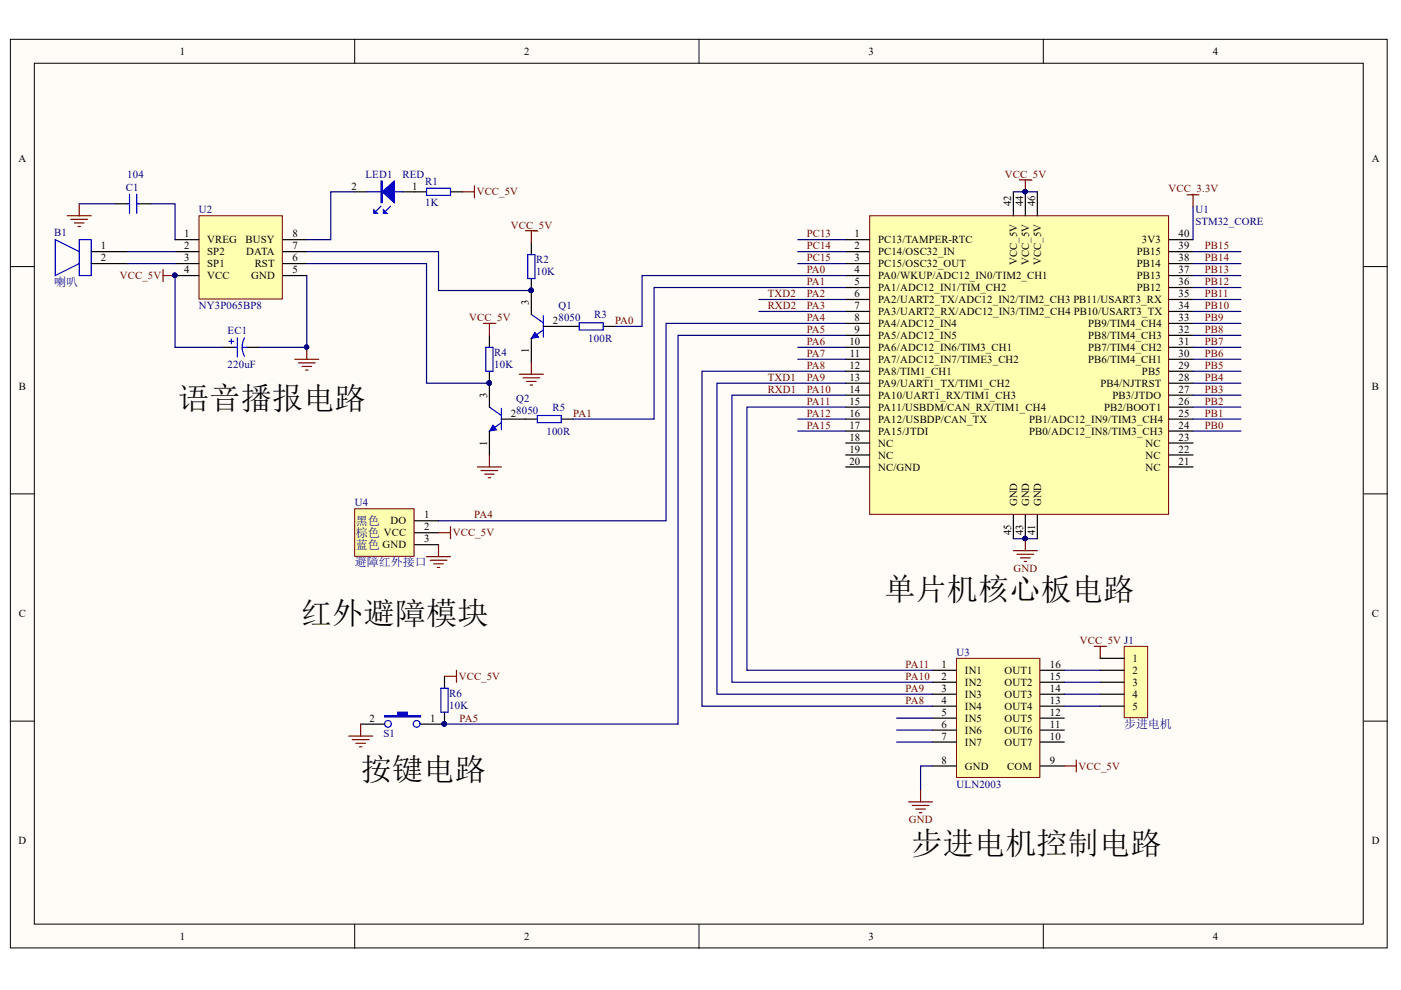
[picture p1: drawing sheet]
<svg xmlns="http://www.w3.org/2000/svg" width="297mm" height="210mm" viewBox="0 0 297 210" stroke-linecap="round" stroke-linejoin="round" font-family="sans-serif">
<g fill="#fffcf8" stroke="#000" stroke-width=".21">
<path d="M2.2 8.3h291.9v192.7h-291.9z"/>
<path d="M7.3 13.4h281.7v182.5h-281.7z"/>
</g>
<path d="M75.2 8.3v5.1M148.2 8.3v5.1M221.2 8.3v5.1M2.2 56.5h5.1M289.1 56.5h5.1M2.2 104.7h5.1M289.1 104.7h5.1M2.2 152.9h5.1M289.1 152.9h5.1M75.2 196v5.1M148.2 196v5.1M221.2 196v5.1" fill="none" stroke="#000" stroke-width=".21"/>
<path d="M232 137h2.5M233.3 137v2.6M192.6 170h5.1M193.4 170.8h3.6M194.2 171.5h2M194.9 172.3h.5M195.2 167.5v2.5" fill="none" stroke="#800000" stroke-width=".25"/>
<path d="M202.8 139.6h17.7v25.2h-17.7z" fill="#ffffb0" stroke="#800000" stroke-width=".21"/>
<g fill="none" stroke="#000" stroke-width=".25">
<path d="M197.7 142.1h5.1M197.7 144.7h5.1M197.7 147.2h5.1M197.7 149.7h5.1M197.7 152.3h5.1M197.7 154.8h5.1M197.7 157.3h5.1M220.6 142.1h5M220.6 144.7h5M220.6 147.2h5M220.6 149.7h5M220.6 152.3h5"/>
<path d="M220.6 154.8h5M220.6 157.3h5M197.7 162.4h5.1M220.6 162.4h5"/>
</g>
<path d="M238.3 137h5v15.2h-5z" fill="#ffffb0" stroke="#800000" stroke-width=".21"/>
<path d="M233.3 139.6h5M233.3 142.1h5M233.3 144.7h5M233.3 147.2h5M233.3 149.7h5" fill="none" stroke="#000" stroke-width=".25"/>
<path d="M216.1 38.1h2.6M217.4 38.1v2.6M251.7 41.3h2.5M252.9 41.3v2.5M214.9 116.8h5M215.6 117.5h3.6M216.4 118.3h2M217.1 119h.6M217.4 114.2v2.6M225.6 162.4h2.6M228.2 161.1v2.6" fill="none" stroke="#800000" stroke-width=".25"/>
<g fill="#000080" stroke="#000080" stroke-width=".21">
<circle cx="217.3" cy="40.6" r=".46"/>
<circle cx="217.3" cy="114.2" r=".46"/>
</g>
<path d="M184.4 45.7h63.4v63.3h-63.4z" fill="#ffffb0" stroke="#800000" stroke-width=".21"/>
<g fill="none" stroke="#000" stroke-width=".25">
<path d="M19.3 53.4h7.7M19.3 55.9h7.7M24.4 43.2h2.6M29.5 43.2h2.5M75.2 40.7h2.5M85.4 40.7h2.5M179.3 50.8h5.1M179.3 53.4h5.1M179.3 55.9h5.1M179.3 58.4h5.1M214.9 40.7v5M217.4 40.7v5"/>
<path d="M219.9 40.7v5M247.9 50.8h5M247.9 53.4h5M247.9 55.9h5M247.9 58.4h5M179.3 61h5.1M179.3 63.5h5.1M179.3 66h5.1M179.3 68.6h5.1M179.3 71.1h5.1M179.3 73.6h5.1M179.3 76.2h5.1"/>
<path d="M179.3 78.7h5.1M247.9 61h5M247.9 63.5h5M247.9 66h5M247.9 68.6h5M247.9 71.1h5M247.9 73.6h5M247.9 76.2h5M247.9 78.7h5M179.3 91.4h5.1M179.3 88.9h5.1M179.3 86.3h5.1"/>
<path d="M179.3 81.3h5.1M179.3 83.8h5.1M179.3 93.9h5.1M179.3 96.5h5.1M179.3 99h5.1M247.9 91.4h5M247.9 88.9h5M247.9 86.3h5M247.9 81.3h5M247.9 83.8h5M247.9 93.9h5M247.9 96.5h5"/>
<path d="M247.9 99h5M214.9 109.1v5.1M217.4 109.1v5.1M219.9 109.1v5.1"/>
</g>
<g fill="#000080" stroke="#000080" stroke-width=".21">
<circle cx="217.3" cy="114.2" r=".46"/>
<circle cx="217.3" cy="40.6" r=".46"/>
<circle cx="65" cy="73.6" r=".46"/>
<circle cx="37.1" cy="58.4" r=".46"/>
</g>
<path d="M16.8 50.8h2.5v7.6h-2.5zM16.8 53.4l-5.1-2.6v7.6l5.1-2.5M27 43.2h.5M27.5 41.2v4M29 41.2v4M29 43.2h.5M77.7 40.7h7.7M80.8 43.7l-1 1M82.8 43.7l-1 1" fill="none" stroke="#00f" stroke-width=".25"/>
<path d="M14.3 45.7h5M15 46.5h3.6M15.8 47.3h2M16.5 48h.6M16.8 43.2v2.5M34.6 57.2v2.5M34.6 58.4h2.5M62.5 76.2h5.1M63.3 76.9h3.5M64 77.7h2.1M64.8 78.5h.5M65 73.6v2.6" fill="none" stroke="#800000" stroke-width=".25"/>
<path d="M81 40.7l2.6-2.3v4.6z" fill="#00f"/>
<path d="M80.8 38.4h.2v4.6h-.2zM80.9 38.4v4.6M81 40.7l2.6-2.3v4.6z" fill="none" stroke="#00f" stroke-width=".25"/>
<path d="M79.3 44.5l.7 .7h-.7z" fill="#00f"/>
<path d="M79.3 44.5l.7 .7h-.7z" fill="none" stroke="#00f" stroke-width=".25"/>
<path d="M81.3 44.5l.8 .7h-.8z" fill="#00f"/>
<path d="M90.4 39.9h5.1v1.5h-5.1zM81.3 44.5l.8 .7h-.8z" fill="none" stroke="#00f" stroke-width=".25"/>
<path d="M87.9 40.7h2.5M95.5 40.7h2.6" fill="none" stroke="#000" stroke-width=".25"/>
<path d="M100.6 39.4v2.5M98.1 40.7h2.5M90.4 118h5.1M91.2 118.8h3.6M92 119.5h2M93 115.5v2.5M92.7 120.3h.5" fill="none" stroke="#800000" stroke-width=".25"/>
<path d="M75.2 107.9h12.6v10h-12.6z" fill="#ffffb0" stroke="#800000" stroke-width=".21"/>
<path d="M87.9 110.4h5.1M87.9 113h5.1M87.9 115.5h5.1" fill="none" stroke="#000" stroke-width=".25"/>
<path d="M93 113h2.5M95.5 111.7v2.5" fill="none" stroke="#800000" stroke-width=".25"/>
<path d="M42.2 45.7h17.7v17.7h-17.7z" fill="#ffffb0" stroke="#800000" stroke-width=".21"/>
<path d="M37.1 50.8h5.1M37.1 53.4h5.1M37.1 55.9h5.1M37.1 58.4h5.1M60 50.8h5M60 53.4h5M60 55.9h5M60 58.4h5M94.2 143.4v2.5M94.2 151v2.5h-5" fill="none" stroke="#000" stroke-width=".25"/>
<g fill="#000080" stroke="#000080" stroke-width=".21">
<circle cx="37.1" cy="58.4" r=".46"/>
<circle cx="94.2" cy="153.5" r=".46"/>
</g>
<path d="M93.5 145.9h1.5v5.1h-1.5z" fill="none" stroke="#00f" stroke-width=".25"/>
<path d="M81.5 151.8h2.8v-.8h2.1v.8h2.8v.2h-7.7z" fill-rule="evenodd" fill="#00f"/>
<g fill="none" stroke="#00f" stroke-width=".25">
<path d="M48.5 72.4h1.1M49 71.9v1M49.8 73.6h.5M50.3 71.6v4.1M51.3 73.6h1M51.8 71.6a4 4 0 0 0 0 3.9M112.7 66.7l2.5 1.7M115.2 70l-2.5 1.7M115.2 66.9v4.6M81.5 151.8h2.8v-.8h2.1v.8h2.8v.2h-7.7z"/>
<circle cx="82.3" cy="153.5" r=".71"/>
<circle cx="88.3" cy="153.5" r=".72"/>
</g>
<path d="M47.3 73.6h2.5M52.3 73.6h2.6M76.5 153.5h5" fill="none" stroke="#000" stroke-width=".25"/>
<circle cx="94.2" cy="153.5" r=".46" fill="#000080" stroke="#000080" stroke-width=".21"/>
<path d="M73.9 156.1h5.1M74.7 156.8h3.5M75.5 157.6h2M76.2 158.3h.5M76.5 153.5v2.6M94.2 143.4h2.6M96.8 142.1v2.6" fill="none" stroke="#800000" stroke-width=".25"/>
<path d="M113.4 70.5l.8 1-1.5 .2z" fill="#00f"/>
<path d="M113.4 70.5l.8 1-1.5 .2z" fill="none" stroke="#00f" stroke-width=".21"/>
<path d="M112.7 51.5v2.5M112.7 59.1v7.6M112.7 71.7v5.1M115.2 69.2h7.6M127.9 69.2h2.5" fill="none" stroke="#000" stroke-width=".25"/>
<circle cx="112.6" cy="61.6" r=".46" fill="#000080" stroke="#000080" stroke-width=".21"/>
<path d="M111.9 54h1.5v5.1h-1.5zM122.8 68.4h5.1v1.6h-5.1zM103.8 86.3l2.5 1.8M106.3 89.6l-2.5 1.8M106.3 86.6v4.5" fill="none" stroke="#00f" stroke-width=".25"/>
<path d="M111.4 48.9h2.5M112.7 48.9v2.6M110.1 79.3h5.1M112.7 76.8v2.5M110.9 80.1h3.5M111.6 80.9h2.1M112.4 81.6h.5" fill="none" stroke="#800000" stroke-width=".25"/>
<path d="M104.5 90.1l.8 1-1.5 .3z" fill="#00f"/>
<path d="M104.5 90.1l.8 1-1.5 .3z" fill="none" stroke="#00f" stroke-width=".21"/>
<path d="M103.8 71.1v2.5M103.8 78.7v7.6M103.8 91.4v5.1M106.3 88.9h7.6M119 88.9h2.5" fill="none" stroke="#000" stroke-width=".25"/>
<g fill="#000080" stroke="#000080" stroke-width=".21">
<circle cx="103.7" cy="81.2" r=".46"/>
<circle cx="217.3" cy="114.2" r=".46"/>
<circle cx="217.3" cy="40.6" r=".46"/>
<circle cx="65" cy="73.6" r=".46"/>
<circle cx="37.1" cy="58.4" r=".46"/>
<circle cx="112.6" cy="61.6" r=".46"/>
<circle cx="94.2" cy="153.5" r=".46"/>
</g>
<path d="M103 73.6h1.5v5.1h-1.5zM113.9 88.1h5.1v1.5h-5.1z" fill="none" stroke="#00f" stroke-width=".25"/>
<path d="M102.5 68.6h2.5M103.8 68.6v2.5M101.2 99h5.1M102 99.8h3.5M103.8 96.5v2.5M102.8 100.5h2M103.5 101.3h.5" fill="none" stroke="#800000" stroke-width=".25"/>
<g fill="none" stroke="#000080" stroke-width=".25">
<path d="M16.8 43.2h7.6M27 55.9h10.1M27 53.4h10.1M32 43.2h5.1v7.6M37.1 58.4v15.2h10.2M65 58.4v15.2h-10.1M65 53.4h28v8.2h19.7M65 55.9h25.4v25.4h13.4M75.2 40.7h-5.1v10.1h-5.1M169.2 55.9h10.1M169.2 53.4h10.1M169.2 50.8h10.1"/>
<path d="M179.3 58.4h-43.2v10.8h-5.7M214.9 40.7h5M252.9 58.4h10.2M252.9 55.9h10.2M252.9 53.4h10.2M252.9 43.8v7M160.9 66h18.4M160.9 63.5h18.4M169.2 76.2h10.1M169.2 73.6h10.1M179.3 61h-40.6v27.9h-17.2M179.3 68.6h-38.1v41.8h-48.2"/>
<path d="M179.3 71.1h-35.5v82.4h-49.6M179.3 78.7h-30.5v71h48.9M252.9 71.1h10.2M252.9 68.6h10.2M252.9 66h10.2M252.9 63.5h10.2M252.9 61h10.2M252.9 78.7h10.2M252.9 76.2h10.2M252.9 73.6h10.2M169.2 91.4h10.1M169.2 88.9h10.1"/>
<path d="M179.3 86.3h-20.9v55.8h39.3M179.3 83.8h-24.1v60.9h42.5M179.3 81.3h-27.3v65.9h45.7M252.9 91.4h10.2M252.9 88.9h10.2M252.9 86.3h10.2M252.9 83.8h10.2M252.9 81.3h10.2M214.9 114.2h5M190.1 152.3h7.6M190.1 154.8h7.6M190.1 157.3h7.6"/>
<path d="M225.6 142.1h7.7M225.6 144.7h7.7M225.6 147.2h7.7M225.6 149.7h7.7M197.7 162.4h-2.5v5.1"/>
</g>
<g font-size="6.6">
<text x="37.8" y="86.7">语音播报电路</text>
<text x="187.5" y="127.2">单片机核心板电路</text>
<text x="63.8" y="132.3">红外避障模块</text>
<text x="76.5" y="165.3">按键电路</text>
<text x="193.3" y="181.2">步进电机控制电路</text>
</g>
<g font-size="2.5" fill="#000080">
<text x="11.5" y="60.7">喇叭</text>
<text x="75.5" y="113.9">棕色 VCC</text>
<text x="75.5" y="111.3">黑色</text>
<text x="75.5" y="116.4">蓝色 GND</text>
<text x="75.2" y="120">避障红外接口</text>
<text x="238.3" y="154.3">步进电机</text>
</g>
<g font-size="2.3">
<text x="38.1" y="11.6">1</text>
<text x="111.1" y="11.6">2</text>
<text x="184.1" y="11.6">3</text>
<text x="257.2" y="11.6">4</text>
<text x="3.9" y="34.4">A</text>
<text x="290.9" y="34.4">A</text>
<text x="74.5" y="40.2">2</text>
<text x="87.4" y="40.2">1</text>
<text x="214.4" y="43.7" transform="rotate(-90 214.4 43.7)">42</text>
<text x="216.9" y="43.7" transform="rotate(-90 216.9 43.7)">44</text>
<text x="219.5" y="43.7" transform="rotate(-90 219.5 43.7)">46</text>
<text x="21.4" y="52.8">1</text>
<text x="39" y="50.3">1</text>
<text x="39" y="52.8">2</text>
<text x="43.9" y="51.6">VREG</text>
<text x="52.1" y="51.6">BUSY</text>
<text x="62" y="52.8">7</text>
<text x="62" y="50.3">8</text>
<text x="181.2" y="50.3">1</text>
<text x="181.2" y="52.8">2</text>
<text x="186.2" y="51.6">PC13/TAMPER-RTC</text>
<text x="242.1" y="51.6">3V3</text>
<text x="249.9" y="50.3">40</text>
<text x="249.9" y="52.8">39</text>
<text x="21.4" y="55.4">2</text>
<text x="39" y="55.4">3</text>
<text x="39" y="57.9">4</text>
<text x="43.9" y="54.1">SP2</text>
<text x="43.9" y="56.6">SP1</text>
<text x="43.9" y="59.2">VCC</text>
<text x="52.2" y="54.1">DATA</text>
<text x="53.2" y="59.2">GND</text>
<text x="54" y="56.6">RST</text>
<text x="62" y="57.9">5</text>
<text x="62" y="55.4">6</text>
<text x="181.2" y="55.4">3</text>
<text x="181.2" y="57.9">4</text>
<text x="186.2" y="54.1">PC14/OSC32_IN</text>
<text x="186.2" y="56.6">PC15/OSC32_OUT</text>
<text x="186.2" y="59.2">PA0/WKUP/ADC12_IN0/TIM2_CH1</text>
<text x="215.7" y="56.1" transform="rotate(-90 215.7 56.1)">VCC_5V</text>
<text x="218.2" y="56.1" transform="rotate(-90 218.2 56.1)">VCC_5V</text>
<text x="220.7" y="56.1" transform="rotate(-90 220.7 56.1)">VCC_5V</text>
<text x="241" y="59.2">PB13</text>
<text x="241" y="56.6">PB14</text>
<text x="241" y="54.1">PB15</text>
<text x="249.9" y="57.9">37</text>
<text x="249.9" y="55.4">38</text>
<text x="112.1" y="64.7" transform="rotate(-90 112.1 64.7)">3</text>
<text x="181.2" y="60.4">5</text>
<text x="181.2" y="63">6</text>
<text x="181.2" y="65.5">7</text>
<text x="186.2" y="61.7">PA1/ADC12_IN1/TIM_CH2</text>
<text x="186.2" y="64.2">PA2/UART2_TX/ADC12_IN2/TIM2_CH3 PB11/USART3_RX</text>
<text x="241" y="61.7">PB12</text>
<text x="249.9" y="65.5">34</text>
<text x="249.9" y="63">35</text>
<text x="249.9" y="60.4">36</text>
<text x="117.2" y="68.7">2</text>
<text x="181.2" y="68">8</text>
<text x="181.2" y="70.6">9</text>
<text x="186.2" y="66.8">PA3/UART2_RX/ADC12_IN3/TIM2_CH4 PB10/USART3_TX</text>
<text x="186.2" y="69.3">PA4/ADC12_IN4</text>
<text x="186.2" y="71.8">PA5/ADC12_IN5</text>
<text x="230.7" y="71.8">PB8/TIM4_CH3</text>
<text x="230.7" y="69.3">PB9/TIM4_CH4</text>
<text x="249.9" y="70.6">32</text>
<text x="249.9" y="68">33</text>
<text x="112.1" y="74.9" transform="rotate(-90 112.1 74.9)">1</text>
<text x="180.1" y="73.2">10</text>
<text x="180.2" y="75.7">11</text>
<text x="186.2" y="74.5">PA6/ADC12_IN6/TIM3_CH1</text>
<text x="186.2" y="77">PA7/ADC12_IN7/TIME3_CH2</text>
<text x="230.7" y="77">PB6/TIM4_CH1</text>
<text x="230.7" y="74.5">PB7/TIM4_CH2</text>
<text x="249.9" y="75.7">30</text>
<text x="249.9" y="73.2">31</text>
<text x="4" y="82.6">B</text>
<text x="180.1" y="78.3">12</text>
<text x="180.1" y="80.8">13</text>
<text x="180.1" y="83.3">14</text>
<text x="186.2" y="79.5">PA8/TIM1_CH1</text>
<text x="186.2" y="82.1">PA9/UART1_TX/TIM1_CH2</text>
<text x="233.3" y="82.1">PB4/NJTRST</text>
<text x="242.1" y="79.5">PB5</text>
<text x="249.9" y="83.3">27</text>
<text x="249.9" y="80.8">28</text>
<text x="249.9" y="78.3">29</text>
<text x="290.9" y="82.6">B</text>
<text x="103.3" y="84.3" transform="rotate(-90 103.3 84.3)">3</text>
<text x="108.3" y="88.4">2</text>
<text x="180.1" y="85.9">15</text>
<text x="180.1" y="88.4">16</text>
<text x="186.2" y="84.6">PA10/UART1_RX/TIM1_CH3</text>
<text x="186.2" y="87.1">PA11/USBDM/CAN_RX/TIM1_CH4</text>
<text x="186.2" y="89.7">PA12/USBDP/CAN_TX</text>
<text x="218.2" y="89.7">PB1/ADC12_IN9/TIM3_CH4</text>
<text x="234.1" y="87.1">PB2/BOOT1</text>
<text x="235.9" y="84.6">PB3/JTDO</text>
<text x="249.9" y="88.4">25</text>
<text x="249.9" y="85.9">26</text>
<text x="103.3" y="94.5" transform="rotate(-90 103.3 94.5)">1</text>
<text x="180.1" y="90.9">17</text>
<text x="180.1" y="93.4">18</text>
<text x="180.1" y="96">19</text>
<text x="186.2" y="92.2">PA15/JTDI</text>
<text x="186.2" y="94.7">NC</text>
<text x="218.2" y="92.2">PB0/ADC12_IN8/TIM3_CH3</text>
<text x="242.9" y="94.7">NC</text>
<text x="249.9" y="90.9">24</text>
<text x="249.9" y="96">22</text>
<text x="249.9" y="93.4">23</text>
<text x="180.1" y="98.5">20</text>
<text x="186.2" y="97.2">NC</text>
<text x="186.2" y="99.8">NC/GND</text>
<text x="242.9" y="99.8">NC</text>
<text x="242.9" y="97.2">NC</text>
<text x="249.9" y="98.5">21</text>
<text x="215.7" y="107.4" transform="rotate(-90 215.7 107.4)">GND</text>
<text x="218.2" y="107.4" transform="rotate(-90 218.2 107.4)">GND</text>
<text x="220.7" y="107.4" transform="rotate(-90 220.7 107.4)">GND</text>
<text x="82.8" y="111.2">DO</text>
<text x="89.9" y="109.9">1</text>
<text x="89.9" y="112.4">2</text>
<text x="214.4" y="113.5" transform="rotate(-90 214.4 113.5)">45</text>
<text x="216.9" y="113.5" transform="rotate(-90 216.9 113.5)">43</text>
<text x="219.5" y="113.5" transform="rotate(-90 219.5 113.5)">41</text>
<text x="89.9" y="115">3</text>
<text x="4" y="130.8">C</text>
<text x="290.9" y="130.8">C</text>
<text x="199.6" y="141.7">1</text>
<text x="204.6" y="142.9">IN1</text>
<text x="213" y="142.9">OUT1</text>
<text x="222.6" y="141.7">16</text>
<text x="240.1" y="140.4">1</text>
<text x="240.1" y="142.9">2</text>
<text x="199.6" y="144.2">2</text>
<text x="199.6" y="146.7">3</text>
<text x="199.6" y="149.2">4</text>
<text x="204.6" y="145.5">IN2</text>
<text x="204.6" y="148">IN3</text>
<text x="213" y="148">OUT3</text>
<text x="213" y="145.5">OUT2</text>
<text x="222.6" y="146.7">14</text>
<text x="222.6" y="149.2">13</text>
<text x="222.6" y="144.2">15</text>
<text x="240.1" y="145.5">3</text>
<text x="240.1" y="148">4</text>
<text x="78.3" y="153">2</text>
<text x="91.2" y="153">1</text>
<text x="199.6" y="151.8">5</text>
<text x="199.6" y="154.3">6</text>
<text x="204.6" y="150.5">IN4</text>
<text x="204.6" y="153">IN5</text>
<text x="204.6" y="155.6">IN6</text>
<text x="213" y="150.5">OUT4</text>
<text x="213" y="153">OUT5</text>
<text x="213" y="155.6">OUT6</text>
<text x="222.6" y="151.8">12</text>
<text x="222.6" y="154.3">11</text>
<text x="240.1" y="150.5">5</text>
<text x="199.6" y="156.8">7</text>
<text x="199.6" y="161.9">8</text>
<text x="204.6" y="158.1">IN7</text>
<text x="213" y="158.1">OUT7</text>
<text x="222.6" y="156.8">10</text>
<text x="222.6" y="161.9">9</text>
<text x="204.6" y="163.2">GND</text>
<text x="213.6" y="163.2">COM</text>
<text x="3.9" y="179">D</text>
<text x="290.9" y="179">D</text>
<text x="38.1" y="199.3">1</text>
<text x="111.1" y="199.3">2</text>
<text x="184.1" y="199.3">3</text>
<text x="257.2" y="199.3">4</text>
</g>
<g font-size="2.3" fill="#000080">
<text x="26.7" y="40.4">C1</text>
<text x="27" y="37.6">104</text>
<text x="77.5" y="37.6">LED1</text>
<text x="85.4" y="37.6">RED</text>
<text x="90.2" y="39.2">R1</text>
<text x="42.2" y="45.2">U2</text>
<text x="90.2" y="43.7">1K</text>
<text x="253.4" y="45.2">U1</text>
<text x="253.4" y="47.8">STM32_CORE</text>
<text x="11.5" y="50.1">B1</text>
<text x="113.7" y="55.8">R2</text>
<text x="113.7" y="58.3">10K</text>
<text x="42.2" y="65.5">NY3P065BP8</text>
<text x="118.4" y="65.5">Q1</text>
<text x="48.3" y="70.8">EC1</text>
<text x="118.4" y="68">8050</text>
<text x="126" y="67.4">R3</text>
<text x="104.8" y="75.5">R4</text>
<text x="124.7" y="72.5">100R</text>
<text x="48.3" y="78">220uF</text>
<text x="104.8" y="78">10K</text>
<text x="109.4" y="85.2">Q2</text>
<text x="109.4" y="87.7">8050</text>
<text x="117.1" y="87.1">R5</text>
<text x="115.9" y="92.2">100R</text>
<text x="75.2" y="107.4">U4</text>
<text x="202.8" y="139.1">U3</text>
<text x="95.2" y="147.7">R6</text>
<text x="95.2" y="150.3">10K</text>
<text x="81.3" y="156.3">S1</text>
<text x="202.8" y="167">ULN2003</text>
</g>
<g font-size="2.3" fill="#800000">
<text x="101.1" y="41.4">VCC_5V</text>
<text x="213" y="37.6">VCC_5V</text>
<text x="247.8" y="40.8">VCC_3.3V</text>
<text x="108.3" y="48.5">VCC_5V</text>
<text x="171" y="50.3">PC13</text>
<text x="171" y="52.8">PC14</text>
<text x="255.5" y="52.8">PB15</text>
<text x="25.4" y="59.2">VCC_5V</text>
<text x="171" y="57.9">PA0</text>
<text x="171" y="55.4">PC15</text>
<text x="255.5" y="57.9">PB13</text>
<text x="255.5" y="55.4">PB14</text>
<text x="162.8" y="65.5">RXD2</text>
<text x="162.8" y="63">TXD2</text>
<text x="171" y="60.4">PA1</text>
<text x="171" y="63">PA2</text>
<text x="171" y="65.5">PA3</text>
<text x="255.5" y="65.5">PB10</text>
<text x="255.5" y="63">PB11</text>
<text x="255.5" y="60.4">PB12</text>
<text x="99.5" y="68">VCC_5V</text>
<text x="130.4" y="68.7">PA0</text>
<text x="171" y="68">PA4</text>
<text x="171" y="70.6">PA5</text>
<text x="255.5" y="70.6">PB8</text>
<text x="255.5" y="68">PB9</text>
<text x="171" y="73.2">PA6</text>
<text x="171" y="75.7">PA7</text>
<text x="255.5" y="75.7">PB6</text>
<text x="255.5" y="73.2">PB7</text>
<text x="162.8" y="83.3">RXD1</text>
<text x="162.8" y="80.8">TXD1</text>
<text x="171" y="78.3">PA8</text>
<text x="171" y="80.8">PA9</text>
<text x="171" y="83.3">PA10</text>
<text x="255.5" y="83.3">PB3</text>
<text x="255.5" y="80.8">PB4</text>
<text x="255.5" y="78.3">PB5</text>
<text x="121.5" y="88.4">PA1</text>
<text x="171" y="85.9">PA11</text>
<text x="171" y="88.4">PA12</text>
<text x="255.5" y="88.4">PB1</text>
<text x="255.5" y="85.9">PB2</text>
<text x="171" y="90.9">PA15</text>
<text x="255.5" y="90.9">PB0</text>
<text x="96" y="113.7">VCC_5V</text>
<text x="100.6" y="109.9">PA4</text>
<text x="214.9" y="121.3">GND</text>
<text x="228.9" y="136.6">VCC_5V J1</text>
<text x="192" y="141.7">PA11</text>
<text x="97.3" y="144.2">VCC_5V</text>
<text x="192" y="149.2">PA8</text>
<text x="192" y="144.2">PA10</text>
<text x="192" y="146.7">PA9</text>
<text x="97.4" y="153">PA5</text>
<text x="228.7" y="163.2">VCC_5V</text>
<text x="192.7" y="174.6">GND</text>
</g>
</svg>
